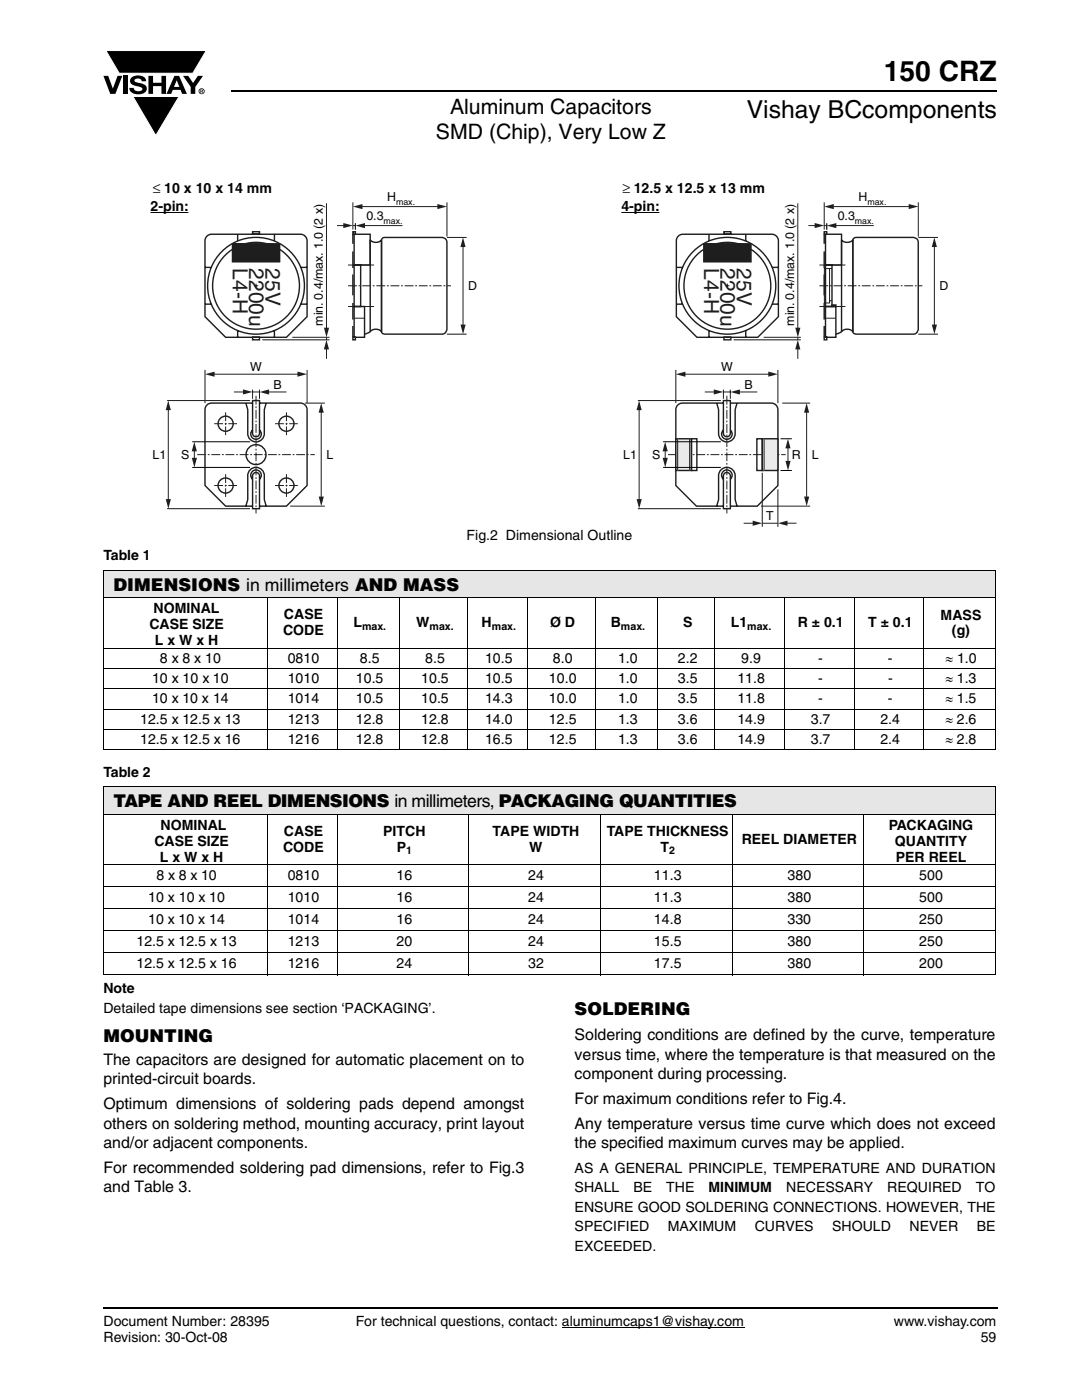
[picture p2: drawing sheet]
<svg xmlns="http://www.w3.org/2000/svg" width="216mm" height="279mm" viewBox="0 0 216 279" stroke-linecap="round" stroke-linejoin="round" font-family="sans-serif">
<g fill="#000">
<path d="M20.6 15.1h1l.9 2.6 1-2.6h.9l-1.4 3.6h-1zM21.1 10.1h20.1l-2.7 4.5h-14.7zM24.6 15.1h.9v3.6h-.9zM26.3 15.4a2.1 2.1 0 0 1 2.8 .4l.1 .4h-.9a.79 .79 0 0 0-.7-.5 .79 .79 0 0 0-.8 .4l.3 .3 1 .2a1.08 1.08 0 0 1 1.2 1 1.08 1.08 0 0 1-1.1 1.2 1.73 1.73 0 0 1-2.4-1.3h.9a.96 .96 0 0 0 .8 .7 .96 .96 0 0 0 .9-.4 1.31 1.31 0 0 0-1.2-.6 1.03 1.03 0 0 1-1.1-.6 1.03 1.03 0 0 1 .2-1.2zM29.6 15.1h.9v1.4h1.7v-1.4h.9v3.6h-.9v-1.5h-1.7v1.5h-.9zM26.5 19.3h9.2l-4.6 7.8zM36.5 15.1h1.1l.9 1.5 1-1.5h1l-1.5 2.3v1.3h-.9v-1.4zM20.6 260.8h.2v.4h-.2z"/>
<path d="M35.3 16l-.6 1.3h1.1zM34.8 15.1h.9l1.6 3.6h-1l-.3-.8h-1.5l-.3 .8h-1z"/>
<path d="M40.1 18v.2l.2-.1v-.1zM40 17.9h.4l.1 .2-.2 .2 .2 .2-.3-.2-.1 .2h-.1zM39.8 18.2a.46 .46 0 0 0 .9 0 .46 .46 0 0 0-.9 0zM39.6 18.2a.6 .6 0 0 1 1.2 0 .6 .6 0 0 1-1.2 0z"/>
</g>
<path d="M21.1 10.1h20.1l-2.7 4.5h-14.7zM26.5 19.3h9.2l-4.6 7.8z" fill="none" stroke="#fff" stroke-width=".2"/>
<path d="M112.1 264.9h36.4" fill="none" stroke="#000" stroke-width=".2"/>
<path d="M46.1 18.2h152.8M20.8 261h178.2" fill="none" stroke="#000" stroke-width=".36"/>
<g fill="#e6e6e6">
<path d="M20.6 113.8h178v5.5h-178z"/>
<path d="M20.6 157h178v5.5h-178z"/>
</g>
<g fill="none" stroke="#000" stroke-width=".2">
<path d="M20.6 113.8h178.1M20.6 119.3h178.1M20.6 113.9v35.6M53.3 119.2v30.5M67.3 119.2v30.5M79.8 119.2v30.5M93.3 119.2v30.5M105.2 119.2v30.5M118.8 119.2v30.5M131.3 119.2v30.5M142.7 119.2v30.5M156.5 119.2v30.5"/>
<path d="M170.4 119.2v30.5M184.3 119.2v30.5M198.6 113.9v35.6M20.6 129.3h178.1M20.6 133.4h178.1M20.6 137.4h178.1M20.6 141.5h178.1M20.6 145.5h178.1M20.6 149.6h178.1M20.6 157h178.1M20.6 157.1v37.4M198.6 157.1v37.4"/>
<path d="M20.6 162.5h178.1M20.6 172.5h178.1M20.6 176.9h178.1M53.3 162.4v32.2M67.3 162.4v32.2M93.6 162.4v32.2M119.8 162.4v32.2M146.1 162.4v32.2M172.4 162.4v32.2M20.6 181.3h178.1M20.6 185.7h178.1M20.6 190.2h178.1"/>
<path d="M20.6 194.6h178.1"/>
</g>
<path d="M30 36h159.3v69.1h-159.3z" fill="#fff"/>
<path d="M30 42.4h7.6z" fill="none" stroke="#040503" stroke-width=".2"/>
<path d="M51.1 79v23.5M39.3 90.7h23.5M42.7 84.6h4.6M42.7 96.9h4.6M45 82.3v4.5M45 94.6v4.6M54.9 84.6h4.5M54.9 96.9h4.5M57.2 82.3v4.5M57.2 94.6v4.6" fill="none" stroke="#201d1e" stroke-width=".2" stroke-dasharray="1.8 .4 .4 .4" stroke-linecap="butt"/>
<g fill="none" stroke="#201d1e" stroke-width=".28">
<path d="M50.4 79.9h1.4v6.6a.69 .69 0 0 1-.7 .7 .69 .69 0 0 1-.7-.7zM49.1 80.4l.3 1.3v4.8a1.65 1.65 0 0 0 1.7 1.7 1.65 1.65 0 0 0 1.6-1.7v-4.8l.4-1.3M50.4 95.6a1.05 1.05 0 0 1-.1-1.5 1.05 1.05 0 0 1 1.6 0 1.05 1.05 0 0 1-.1 1.5M50.4 80.4h-8.2a1.3 1.3 0 0 0-1.3 1.3v15.2l4.1 4.1h5.4M50.6 94.5a.69 .69 0 0 1 .8-.2 .69 .69 0 0 1 .4 .7v6.5h-1.4v-6.5zM51.8 80.4h8.2a1.3 1.3 0 0 1 1.3 1.3v15.2l-4.1 4.1h-5.4M51.8 85.8a1.05 1.05 0 0 1 .1 1.5 1.05 1.05 0 0 1-1.6 0 1.05 1.05 0 0 1 .1-1.5M49.1 101l.3-1.3v-4.8a1.65 1.65 0 0 1 1.7-1.6 1.65 1.65 0 0 1 1.6 1.6v4.8l.4 1.3"/>
<circle cx="45" cy="84.6" r="1.51"/>
<circle cx="45" cy="96.9" r="1.51"/>
<circle cx="51.1" cy="90.7" r="1.99"/>
<circle cx="57.2" cy="84.6" r="1.51"/>
<circle cx="57.2" cy="96.9" r="1.51"/>
</g>
<path d="M40.9 73.8v6.6M42.4 74.7h17.4M61.3 73.8v6.6" fill="none" stroke="#201d1e" stroke-width=".2"/>
<g fill="#201d1e">
<path d="M59.4 74.2l1.9 .5-1.9 .5z"/>
<path d="M40.9 74.7l1.9-.5v1z"/>
</g>
<path d="M33.3 79.9h16.6M33.6 81.1v19.1M33.3 101.5h16.6" fill="none" stroke="#201d1e" stroke-width=".2"/>
<g fill="#201d1e">
<path d="M33.6 79.9l.5 2h-1z"/>
<path d="M33.1 99.6h1l-.5 1.9z"/>
</g>
<path d="M38.8 89.3v2.8" fill="none" stroke="#201d1e" stroke-width=".2"/>
<g fill="#201d1e">
<path d="M38.8 88.2l.5 1.9h-1z"/>
<path d="M38.3 91.4h1l-.5 1.9z"/>
</g>
<path d="M38.4 88.2h11.5M38.4 93.3h11.5" fill="none" stroke="#040503" stroke-width=".2"/>
<path d="M60.9 80.4h3.9M64.1 81.7v18.1M57.9 101h6.9" fill="none" stroke="#201d1e" stroke-width=".2"/>
<g fill="#201d1e">
<path d="M64.1 80.4l.5 2h-1z"/>
<path d="M63.6 99.1h1l-.5 1.9z"/>
</g>
<path d="M53.1 78.2h4.1" fill="none" stroke="#201d1e" stroke-width=".2"/>
<g fill="#201d1e">
<path d="M48.5 77.7l1.9 .5-1.9 .5z"/>
<path d="M51.8 78.2l1.9-.5v1z"/>
</g>
<path d="M50.7 57h.8M51.1 56.6v.9M46.7 78.2h2.4M50.4 78.2h1.4M50.4 77.8v1.8M51.8 77.8v1.8" fill="none" stroke="#201d1e" stroke-width=".2"/>
<g fill="none" stroke="#201d1e" stroke-width=".28">
<path d="M40.9 53.4h1.3M41.2 47.3l.6-.5 .4-.1h17.8a1.3 1.3 0 0 1 1.3 1.3v15.2l-4.1 4.1h-12.2l-4.1-4.1v-15.2zM47.4 46.7v1.4M50.4 46.2h1.4v.6h-1.4zM54.8 46.7v1.4M60 53.4h1.3M40.9 60.7h1.3M47.4 66v1.3M50.4 67.3h1.4v.5h-1.4zM54.8 66v1.3M60 60.7h1.3"/>
<circle cx="51.1" cy="57" r="8.7"/>
<circle cx="51.1" cy="57" r="9.7"/>
</g>
<path d="M46.4 48.7h9.4v3.5h-9.4z" fill="#201d1e"/>
<path d="M46.4 48.7h9.4v3.5h-9.4z" fill="none" stroke="#201d1e" stroke-width=".35"/>
<path d="M65.1 40.6v25.3M52.3 67.8h13.5M58.3 67.3h7.5" fill="none" stroke="#201d1e" stroke-width=".2"/>
<g fill="#201d1e">
<path d="M65.1 67.8l.6 1.9h-1.1z"/>
<path d="M64.6 65.4h1.1l-.5 1.9z"/>
</g>
<path d="M69.5 52.9h5.1M70.4 40.4v5.4M71.8 41.2h16M89.2 40.4v6.8M65.1 67.3v.5M65.1 69.2v2.4M69.5 61.2h5.1M70.7 63.5h2" fill="none" stroke="#201d1e" stroke-width=".2"/>
<g fill="none" stroke="#201d1e" stroke-width=".28">
<path d="M70.4 46.7v2M70.4 50.2v3.3M70.4 54.8v4.1M70.4 46.3h.5v.5h-.5zM70.7 52.9h1.3v8.3h-1.3zM70.7 46.7h3.2v6.2h-3.2zM73.9 47.9a1.54 1.54 0 0 0 2.2 0v18.3a1.54 1.54 0 0 0-2.2 0zM76.2 47.6a2.47 2.47 0 0 1 1.9-.2h10.2a1.07 1.07 0 0 1 .9 1.4v17a1.09 1.09 0 0 1-1.5 .9h-10.9a.65 .65 0 0 1-.7-.5zM70.4 60.5v3.3M70.4 65.1v2.2M70.4 67.3h.5v.5h-.5zM70.7 61.2h2v6.1h-2z"/>
<path d="M73.9 66.2l-1.2 .5"/>
</g>
<path d="M69.5 57h20.5" fill="none" stroke="#201d1e" stroke-width=".2" stroke-dasharray="1.8 .4 .4 .4" stroke-linecap="butt"/>
<g fill="#201d1e">
<path d="M87.3 40.7l1.9 .5-1.9 .5z"/>
<path d="M70.4 41.2l1.9-.5v1z"/>
</g>
<path d="M72.5 45h7.8" fill="none" stroke="#201d1e" stroke-width=".2"/>
<g fill="#201d1e">
<path d="M68.5 44.5l1.9 .5-1.9 .5z"/>
<path d="M70.9 45l1.9-.5v1z"/>
</g>
<path d="M67.3 45h1.7M70.4 45h.5" fill="none" stroke="#201d1e" stroke-width=".2"/>
<path d="M70.9 44.6v1.2z" fill="#201d1e"/>
<path d="M70.9 44.6v1.2M89.2 47.4h3.9M92.4 48.7v16.7M89.2 66.7h3.9" fill="none" stroke="#201d1e" stroke-width=".2"/>
<g fill="#201d1e">
<path d="M92.4 47.4l.5 1.9h-1z"/>
<path d="M91.9 64.8h1l-.5 1.9z"/>
</g>
<path d="M124 42.4h7.6z" fill="none" stroke="#040503" stroke-width=".2"/>
<g fill="none" stroke="#201d1e" stroke-width=".28">
<path d="M135 53.4h1.2M135.2 47.3l.6-.5 .5-.1h17.7a1.3 1.3 0 0 1 1.3 1.3v15.2l-4.1 4.1h-12.1l-4.1-4.1v-15.2zM141.5 46.7v1.4M144.4 46.2h1.4v.6h-1.4zM148.8 46.7v1.4M154.1 53.4h1.2M135 60.7h1.2M141.5 66v1.3M144.4 67.3h1.4v.5h-1.4zM148.8 66v1.3M154.1 60.7h1.2"/>
<circle cx="145.1" cy="57" r="8.7"/>
<circle cx="145.1" cy="57" r="9.7"/>
</g>
<path d="M144.7 57h.9M145.1 56.6v.9" fill="none" stroke="#201d1e" stroke-width=".2"/>
<path d="M140.5 48.7h9.3v3.5h-9.3z" fill="#201d1e"/>
<path d="M140.5 48.7h9.3v3.5h-9.3z" fill="none" stroke="#201d1e" stroke-width=".35"/>
<path d="M159.2 40.6v25.3M146.4 67.8h13.4M152.4 67.3h7.4" fill="none" stroke="#201d1e" stroke-width=".2"/>
<g fill="#201d1e">
<path d="M159.2 67.8l.5 1.9h-1z"/>
<path d="M158.7 65.4h1l-.5 1.9z"/>
</g>
<path d="M163.5 52.9h5.2M164.5 40.4v5.4M165.8 41.2h16M183.2 40.4v6.8M159.2 67.3v.5M159.2 69.2v2.4M163.5 61.2h5.2M164.7 63.5h2.1" fill="none" stroke="#201d1e" stroke-width=".2"/>
<g fill="none" stroke="#201d1e" stroke-width=".28">
<path d="M164.5 46.3h.5v.5h-.5zM164.5 46.7v2M164.5 50.2v3.3M164.5 54.8v4.1M164.7 52.9h1.3v8.3h-1.3zM164.7 46.7h3.2v6.2h-3.2zM167.9 47.9a1.54 1.54 0 0 0 2.3 0v18.3a1.54 1.54 0 0 0-2.3 0zM170.3 47.6a2.47 2.47 0 0 1 1.8-.2h10.2a1.07 1.07 0 0 1 .9 1.4v17a1.09 1.09 0 0 1-1.4 .9h-10.9a.65 .65 0 0 1-.7-.5zM164.5 67.3h.5v.5h-.5zM164.5 60.5v3.3M164.5 65.1v2.2M164.7 61.2h2.1v6.1h-2.1z"/>
<path d="M167.9 66.2l-1.1 .5"/>
</g>
<path d="M163.5 57h20.5" fill="none" stroke="#201d1e" stroke-width=".2" stroke-dasharray="1.8 .4 .4 .4" stroke-linecap="butt"/>
<g fill="#201d1e">
<path d="M181.3 40.7l1.9 .5-1.9 .5z"/>
<path d="M164.5 41.2l1.9-.5v1z"/>
</g>
<path d="M166.6 45h7.8" fill="none" stroke="#201d1e" stroke-width=".2"/>
<g fill="#201d1e">
<path d="M162.5 44.5l2 .5-2 .5z"/>
<path d="M165 45l1.9-.5v1z"/>
</g>
<path d="M161.3 45h1.8M164.5 45h.5" fill="none" stroke="#201d1e" stroke-width=".2"/>
<path d="M165 44.6v1.2z" fill="#201d1e"/>
<path d="M165 44.6v1.2M183.2 47.4h4M186.4 48.7v16.7M183.2 66.7h4" fill="none" stroke="#201d1e" stroke-width=".2"/>
<g fill="#201d1e">
<path d="M186.4 47.4l.5 1.9h-1z"/>
<path d="M185.9 64.8h1.1l-.6 1.9z"/>
</g>
<path d="M164.5 53.6h1v6.9h-1zM165.5 53.6h.5M165.5 60h.5" fill="none" stroke="#201d1e" stroke-width=".2"/>
<path d="M166 60.9h.8v.3h-.8z" fill="#201d1e"/>
<path d="M144.3 79.9h1.4v6.6a.69 .69 0 0 1-.7 .7 .69 .69 0 0 1-.7-.7zM166 60.9h.8v.3h-.8zM143 80.4l.4 1.3v4.8a1.65 1.65 0 0 0 1.6 1.7 1.65 1.65 0 0 0 1.7-1.7v-4.8l.4-1.3M144.3 85.8a1.05 1.05 0 0 0 0 1.5 1.05 1.05 0 0 0 1.5 0 1.05 1.05 0 0 0-.1-1.5M144.3 95.6a1.05 1.05 0 0 1 0-1.5 1.05 1.05 0 0 1 1.5 0 1.05 1.05 0 0 1-.1 1.5M144.3 80.4h-8.1a1.3 1.3 0 0 0-1.3 1.3v15.2l4.1 4.1h5.3M144.5 94.5a.69 .69 0 0 1 .8-.2 .69 .69 0 0 1 .4 .7v6.5h-1.4v-6.5zM145.7 80.4h8.2a1.3 1.3 0 0 1 1.3 1.3v15.2l-4.1 4.1h-5.4M143 101l.4-1.3v-4.8a1.65 1.65 0 0 1 1.6-1.6 1.65 1.65 0 0 1 1.7 1.6v4.8l.4 1.3" fill="none" stroke="#201d1e" stroke-width=".28"/>
<path d="M145 79v23.5M133.3 90.7h23.5" fill="none" stroke="#201d1e" stroke-width=".2" stroke-dasharray="1.8 .4 .4 .4" stroke-linecap="butt"/>
<path d="M134.9 73.8v6.6M136.3 74.7h17.4M155.2 73.8v6.6" fill="none" stroke="#201d1e" stroke-width=".2"/>
<g fill="#201d1e">
<path d="M153.3 74.2l1.9 .5-1.9 .5z"/>
<path d="M134.9 74.7l1.9-.5v1z"/>
</g>
<path d="M127.3 79.9h16.5M127.5 81.1v19.1M127.3 101.5h16.5" fill="none" stroke="#201d1e" stroke-width=".2"/>
<g fill="#201d1e">
<path d="M127.5 79.9l.5 2h-1z"/>
<path d="M127 99.6h1.1l-.6 1.9z"/>
</g>
<path d="M132.7 89.3v2.8" fill="none" stroke="#201d1e" stroke-width=".2"/>
<g fill="#201d1e">
<path d="M132.7 88.2l.5 1.9h-1z"/>
<path d="M132.2 91.4h1l-.5 1.9z"/>
</g>
<path d="M156.1 80.4h5.6M161 81.7v18.1M151.9 101h9.8" fill="none" stroke="#201d1e" stroke-width=".2"/>
<g fill="#201d1e">
<path d="M160.9 80.4l.6 2h-1.1z"/>
<path d="M160.4 99.1h1.1l-.5 1.9z"/>
</g>
<path d="M147.1 78.2h4" fill="none" stroke="#201d1e" stroke-width=".2"/>
<g fill="#201d1e">
<path d="M142.4 77.7l1.9 .5-1.9 .5z"/>
<path d="M145.7 78.2l1.9-.5v1z"/>
</g>
<path d="M140.6 78.2h2.4M144.3 78.2h1.4M144.3 77.8v1.8M145.7 77.8v1.8" fill="none" stroke="#201d1e" stroke-width=".2"/>
<path d="M134.9 87.6h3.1v6.3h-3.1z" fill="#e9e9ea"/>
<path d="M134.9 87.6h3.1v6.3h-3.1zM138 87.6h1.1v6.3h-1.1z" fill="none" stroke="#201d1e" stroke-width=".28"/>
<path d="M135.2 87.6v6.3M137.6 87.6v6.3" fill="none" stroke="#e9e9ea" stroke-width=".2"/>
<path d="M135.2 87.6v6.3M137.6 87.6v6.3" fill="none" stroke="#201d1e" stroke-width=".2"/>
<path d="M152.1 87.6h3.1v6.3h-3.1z" fill="#e9e9ea"/>
<path d="M151 87.6h1.1v6.3h-1.1zM152.1 87.6h3.1v6.3h-3.1z" fill="none" stroke="#201d1e" stroke-width=".28"/>
<path d="M152.5 87.6v6.3" fill="none" stroke="#e9e9ea" stroke-width=".2"/>
<path d="M152.5 87.6v6.3M157.2 88.7v4" fill="none" stroke="#201d1e" stroke-width=".2"/>
<path d="M132.3 88.2h11.5M132.3 93.3h11.5" fill="none" stroke="#040503" stroke-width=".2"/>
<g fill="#201d1e">
<path d="M157.2 87.6l.5 1.9h-1z"/>
<path d="M156.7 92h1.1l-.6 1.9z"/>
</g>
<path d="M155.8 87.6h2.2M155.8 93.9h2.2" fill="none" stroke="#040503" stroke-width=".2"/>
<path d="M155.2 97.7v7.4M152.1 104.4h3.1" fill="none" stroke="#201d1e" stroke-width=".2"/>
<path d="M150.2 103.9l1.9 .5-1.9 .5z" fill="#201d1e"/>
<path d="M152.1 94.3v10.8M148.4 104.4h2.4" fill="none" stroke="#201d1e" stroke-width=".2"/>
<path d="M155.2 104.4l1.9-.5v1z" fill="#201d1e"/>
<path d="M156.5 104.4h2.4" fill="none" stroke="#201d1e" stroke-width=".2"/>
<text font-size="5.6" x="176.3" y="16.1">150 CRZ</text>
<text font-size="4.9" x="149" y="23.6">Vishay BCcomponents</text>
<g font-size="4.2">
<text x="89.8" y="22.8">Aluminum Capacitors</text>
<text x="87" y="27.7">SMD (Chip), Very Low Z</text>
</g>
<g font-size="4.2" fill="#201d1e">
<text x="46.5" y="53.6" transform="rotate(90 46.5 53.6)">L4-H</text>
<text x="49.7" y="53.6" transform="rotate(90 49.7 53.6)">2200u</text>
<text x="53" y="53.6" transform="rotate(90 53 53.6)">25V</text>
<text x="140.5" y="53.6" transform="rotate(90 140.5 53.6)">L4-H</text>
<text x="143.8" y="53.6" transform="rotate(90 143.8 53.6)">2200u</text>
<text x="147" y="53.6" transform="rotate(90 147 53.6)">25V</text>
</g>
<g font-size="3.5">
<text x="22.7" y="117.9">DIMENSIONS in millimeters AND MASS</text>
<text x="22.7" y="161.1">TAPE AND REEL DIMENSIONS in millimeters, PACKAGING QUANTITIES</text>
<text x="114.7" y="202.6">SOLDERING</text>
<text x="20.6" y="207.9">MOUNTING</text>
</g>
<g font-size="3.2">
<text x="114.7" y="207.6">Soldering conditions are defined by the curve, temperature</text>
<text x="20.6" y="212.6">The capacitors are designed for automatic placement on to</text>
<text x="114.7" y="211.5">versus time, where the temperature is that measured on the</text>
<text x="114.7" y="215.4">component during processing.</text>
<text x="20.6" y="216.4">printed-circuit boards.</text>
<text x="20.6" y="221.4">Optimum dimensions of soldering pads depend amongst</text>
<text x="114.7" y="220.3">For maximum conditions refer to Fig.4.</text>
<text x="20.6" y="225.3">others on soldering method, mounting accuracy, print layout</text>
<text x="114.7" y="225.3">Any temperature versus time curve which does not exceed</text>
<text x="20.6" y="229.1">and/or adjacent components.</text>
<text x="114.7" y="229.1">the specified maximum curves may be applied.</text>
<text x="20.6" y="234.1">For recommended soldering pad dimensions, refer to Fig.3</text>
<text x="20.6" y="238">and Table 3.</text>
</g>
<g font-size="2.8" fill="#040503">
<text x="30.5" y="38.5">≤ 10 x 10 x 14 mm</text>
<text x="124.2" y="38.5">≥ 12.5 x 12.5 x 13 mm</text>
<text x="30" y="42.1">2-pin:</text>
<text x="124" y="42.1">4-pin:</text>
</g>
<g font-size="2.8">
<text x="93.1" y="107.8">Fig.2 Dimensional Outline</text>
<text x="20.6" y="111.7">Table 1</text>
<text x="29.8" y="125.6">CASE SIZE</text>
<text x="30.6" y="122.4">NOMINAL</text>
<text x="56.6" y="123.6">CASE</text>
<text x="70.5" y="125.2">L</text>
<text x="83.1" y="125.2">W</text>
<text x="96.1" y="125.2">H</text>
<text x="109.8" y="125.2">Ø D</text>
<text x="121.9" y="125.2">B</text>
<text x="136.3" y="125.2">S</text>
<text x="145.8" y="125.2">L1</text>
<text x="159.2" y="125.2">R ± 0.1</text>
<text x="173.2" y="125.2">T ± 0.1</text>
<text x="187.7" y="123.6">MASS</text>
<text x="30.9" y="128.8">L x W x H</text>
<text x="56.5" y="126.8">CODE</text>
<text x="189.9" y="126.8">(g)</text>
<text x="30.4" y="136.3">10 x 10 x 10</text>
<text x="31.9" y="132.2">8 x 8 x 10</text>
<text x="57.4" y="136.3">1010</text>
<text x="57.4" y="132.2">0810</text>
<text x="71" y="136.3">10.5</text>
<text x="71.8" y="132.2">8.5</text>
<text x="84.1" y="136.3">10.5</text>
<text x="84.8" y="132.2">8.5</text>
<text x="96.8" y="132.2">10.5</text>
<text x="96.8" y="136.3">10.5</text>
<text x="109.5" y="136.3">10.0</text>
<text x="110.3" y="132.2">8.0</text>
<text x="123.3" y="132.2">1.0</text>
<text x="123.3" y="136.3">1.0</text>
<text x="135.3" y="132.2">2.2</text>
<text x="135.3" y="136.3">3.5</text>
<text x="147.1" y="136.3">11.8</text>
<text x="147.9" y="132.2">9.9</text>
<text x="163.3" y="132.2">-</text>
<text x="163.3" y="136.3">-</text>
<text x="177.2" y="132.2">-</text>
<text x="177.2" y="136.3">-</text>
<text x="188.6" y="132.2">≈ 1.0</text>
<text x="188.7" y="136.3">≈ 1.3</text>
<text x="30.4" y="140.4">10 x 10 x 14</text>
<text x="57.4" y="140.4">1014</text>
<text x="71" y="140.4">10.5</text>
<text x="84.1" y="140.4">10.5</text>
<text x="96.8" y="140.4">14.3</text>
<text x="109.5" y="140.4">10.0</text>
<text x="123.3" y="140.4">1.0</text>
<text x="135.3" y="140.4">3.5</text>
<text x="147.1" y="140.4">11.8</text>
<text x="163.3" y="140.4">-</text>
<text x="177.2" y="140.4">-</text>
<text x="188.7" y="140.4">≈ 1.5</text>
<text x="28" y="144.4">12.5 x 12.5 x 13</text>
<text x="28" y="148.5">12.5 x 12.5 x 16</text>
<text x="57.4" y="144.4">1213</text>
<text x="57.4" y="148.5">1216</text>
<text x="71" y="144.4">12.8</text>
<text x="71" y="148.5">12.8</text>
<text x="84.1" y="144.4">12.8</text>
<text x="84.1" y="148.5">12.8</text>
<text x="96.8" y="144.4">14.0</text>
<text x="96.8" y="148.5">16.5</text>
<text x="109.5" y="144.4">12.5</text>
<text x="109.5" y="148.5">12.5</text>
<text x="123.3" y="144.4">1.3</text>
<text x="123.3" y="148.5">1.3</text>
<text x="135.3" y="144.4">3.6</text>
<text x="135.3" y="148.5">3.6</text>
<text x="147.1" y="144.4">14.9</text>
<text x="147.1" y="148.5">14.9</text>
<text x="161.8" y="144.4">3.7</text>
<text x="161.8" y="148.5">3.7</text>
<text x="175.7" y="144.4">2.4</text>
<text x="175.7" y="148.5">2.4</text>
<text x="188.7" y="144.4">≈ 2.6</text>
<text x="188.7" y="148.5">≈ 2.8</text>
<text x="20.6" y="155">Table 2</text>
<text x="32" y="165.6">NOMINAL</text>
<text x="56.6" y="166.8">CASE</text>
<text x="76.5" y="166.8">PITCH</text>
<text x="98.3" y="166.8">TAPE WIDTH</text>
<text x="121.1" y="166.8">TAPE THICKNESS</text>
<text x="177.4" y="165.6">PACKAGING</text>
<text x="30.8" y="168.8">CASE SIZE</text>
<text x="31.9" y="172">L x W x H</text>
<text x="56.5" y="170">CODE</text>
<text x="79.2" y="170">P</text>
<text x="105.6" y="170">W</text>
<text x="131.8" y="170">T</text>
<text x="148" y="168.4">REEL DIAMETER</text>
<text x="178.6" y="168.8">QUANTITY</text>
<text x="178.7" y="172">PER REEL</text>
<text x="31.2" y="175.6">8 x 8 x 10</text>
<text x="57.4" y="175.6">0810</text>
<text x="79.1" y="175.6">16</text>
<text x="105.4" y="175.6">24</text>
<text x="130.5" y="175.6">11.3</text>
<text x="157.2" y="175.6">380</text>
<text x="183.4" y="175.6">500</text>
<text x="29.6" y="180">10 x 10 x 10</text>
<text x="29.6" y="184.4">10 x 10 x 14</text>
<text x="57.4" y="180">1010</text>
<text x="57.4" y="184.4">1014</text>
<text x="79.1" y="180">16</text>
<text x="79.1" y="184.4">16</text>
<text x="105.4" y="180">24</text>
<text x="105.4" y="184.4">24</text>
<text x="130.5" y="180">11.3</text>
<text x="130.5" y="184.4">14.8</text>
<text x="157.2" y="180">380</text>
<text x="157.2" y="184.4">330</text>
<text x="183.4" y="184.4">250</text>
<text x="183.4" y="180">500</text>
<text x="27.2" y="188.9">12.5 x 12.5 x 13</text>
<text x="57.4" y="188.9">1213</text>
<text x="79.1" y="188.9">20</text>
<text x="105.4" y="188.9">24</text>
<text x="130.5" y="188.9">15.5</text>
<text x="157.2" y="188.9">380</text>
<text x="183.4" y="188.9">250</text>
<text x="27.2" y="193.3">12.5 x 12.5 x 16</text>
<text x="57.4" y="193.3">1216</text>
<text x="79.1" y="193.3">24</text>
<text x="105.4" y="193.3">32</text>
<text x="130.5" y="193.3">17.5</text>
<text x="157.2" y="193.3">380</text>
<text x="183.4" y="193.3">200</text>
<text x="20.6" y="198.2">Note</text>
<text x="20.6" y="202.1">Detailed tape dimensions see section ‘PACKAGING’.</text>
<text x="114.7" y="234.1">AS A GENERAL PRINCIPLE, TEMPERATURE AND DURATION</text>
<text x="114.7" y="238">SHALL</text>
<text x="126.4" y="238">BE</text>
<text x="133" y="238">THE</text>
<text x="141.4" y="238">MINIMUM</text>
<text x="156.9" y="238">NECESSARY</text>
<text x="177" y="238">REQUIRED</text>
<text x="194.7" y="238">TO</text>
<text x="114.7" y="241.8">ENSURE GOOD SOLDERING CONNECTIONS. HOWEVER, THE</text>
<text x="114.7" y="245.7">SPECIFIED</text>
<text x="133.3" y="245.7">MAXIMUM</text>
<text x="150.6" y="245.7">CURVES</text>
<text x="166" y="245.7">SHOULD</text>
<text x="181.5" y="245.7">NEVER</text>
<text x="194.9" y="245.7">BE</text>
<text x="114.7" y="249.6">EXCEEDED.</text>
<text x="20.6" y="267.9">Revision: 30-Oct-08</text>
<text x="20.6" y="264.7">Document Number: 28395</text>
<text x="71" y="264.7">For technical questions, contact: aluminumcaps1@vishay.com</text>
<text x="178.4" y="264.7">www.vishay.com</text>
<text x="195.7" y="267.9">59</text>
</g>
<g font-size="2.5" fill="#040503">
<text x="77.2" y="40.2">H</text>
<text x="171.3" y="40.2">H</text>
<text x="73.1" y="44">0.3</text>
<text x="167.2" y="44">0.3</text>
<text x="93.4" y="57.8">D</text>
<text x="187.5" y="57.8">D</text>
<text x="64.4" y="65" transform="rotate(-90 64.4 65)">min. 0.4/max. 1.0 (2 x)</text>
<text x="158.5" y="65" transform="rotate(-90 158.5 65)">min. 0.4/max. 1.0 (2 x)</text>
<text x="49.9" y="74">W</text>
<text x="54.6" y="77.6">B</text>
<text x="143.9" y="74">W</text>
<text x="148.5" y="77.6">B</text>
<text x="30.4" y="91.5">L1</text>
<text x="36.2" y="91.5">S</text>
<text x="65.1" y="91.5">L</text>
<text x="124.4" y="91.5">L1</text>
<text x="130.1" y="91.5">S</text>
<text x="158" y="91.5">R</text>
<text x="162" y="91.5">L</text>
<text x="152.9" y="103.8">T</text>
</g>
<g font-size="2.1">
<text x="72.2" y="125.7">max.</text>
<text x="85.7" y="125.7">max.</text>
<text x="98.1" y="125.7">max.</text>
<text x="123.9" y="125.7">max.</text>
<text x="149.1" y="125.7">max.</text>
<text x="81" y="170.5">1</text>
<text x="133.5" y="170.5">2</text>
</g>
<g font-size="1.8" fill="#040503">
<text x="79" y="40.9">max.</text>
<text x="173.1" y="40.9">max.</text>
<text x="76.5" y="44.7">max.</text>
<text x="170.6" y="44.7">max.</text>
</g>
</svg>
